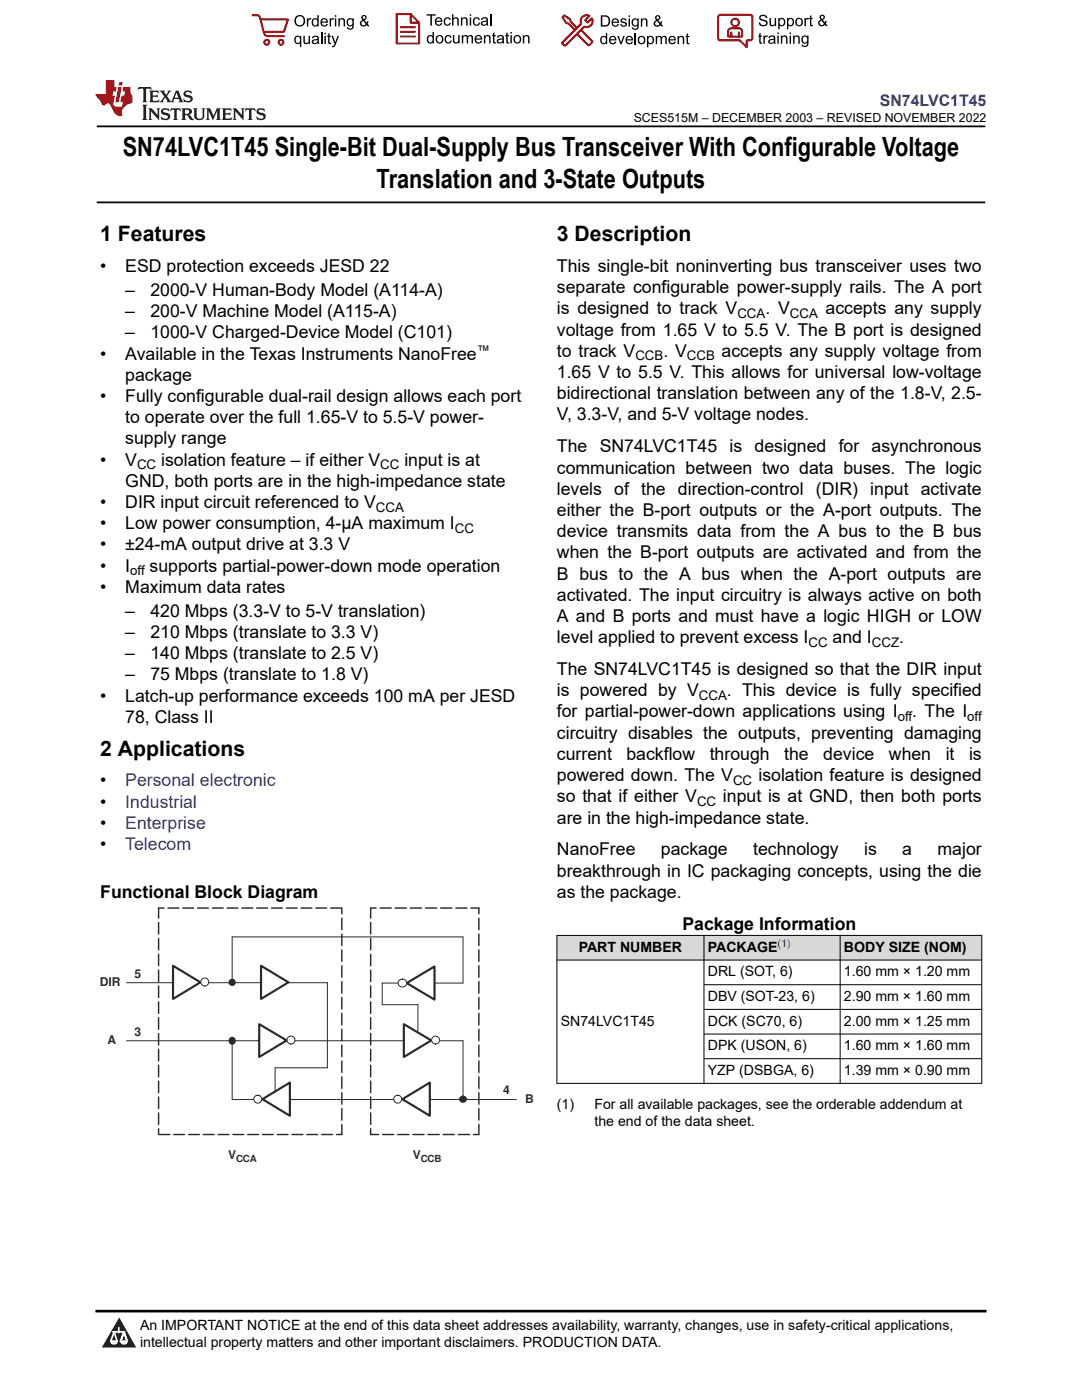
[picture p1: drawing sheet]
<svg xmlns="http://www.w3.org/2000/svg" width="216mm" height="279mm" viewBox="0 0 216 279" stroke-linecap="round" stroke-linejoin="round" font-family="sans-serif">
<path d="M19.3 25.2h177.3M19.3 40.4h177.3" fill="none" stroke="#000" stroke-width=".35"/>
<path d="M46.3 187h46.1M76.3 196.2h16.1M25.2 207.7h67.2M46.3 219.4h56.7" fill="none" stroke="#2b292a" stroke-width=".2"/>
<circle cx="92.4" cy="219.4" r=".61" fill="#2b292a"/>
<g fill="none" stroke="#2b292a" stroke-width=".29">
<path d="M92.4 219.4h.1"/>
<circle cx="92.4" cy="219.4" r=".61"/>
</g>
<path d="M51.7 204.4l5.5 3.2-5.5 3.3z" fill="#fff"/>
<path d="M51.7 204.4l5.5 3.2-5.5 3.3z" fill="none" stroke="#2b292a" stroke-width=".43"/>
<path d="M51.4 207.6h.1" fill="none" stroke="#2b292a" stroke-width=".29"/>
<path d="M58.1 207.6h.1" fill="none" stroke="#2b292a" stroke-width=".2"/>
<circle cx="58.1" cy="207.6" r=".79" fill="#fff"/>
<g fill="none" stroke="#2b292a" stroke-width=".2">
<path d="M25.2 196.1h40.1"/>
<circle cx="58.1" cy="207.6" r=".79"/>
</g>
<circle cx="46.3" cy="196" r=".58" fill="#2b292a"/>
<g fill="none" stroke="#2b292a" stroke-width=".29">
<path d="M46.3 196.1h.1"/>
<circle cx="46.3" cy="196" r=".58"/>
</g>
<path d="M34.5 192.7l5.5 3.3-5.5 3.4z" fill="#fff"/>
<path d="M34.5 192.7l5.5 3.3-5.5 3.4z" fill="none" stroke="#2b292a" stroke-width=".43"/>
<path d="M40 196h.1" fill="none" stroke="#2b292a" stroke-width=".29"/>
<path d="M40.9 196h.1" fill="none" stroke="#2b292a" stroke-width=".2"/>
<circle cx="40.9" cy="196" r=".79" fill="#fff"/>
<g fill="none" stroke="#2b292a" stroke-width=".2">
<path d="M46.3 187v9.1"/>
<circle cx="40.9" cy="196" r=".79"/>
</g>
<path d="M52.4 219.4l5.4-3.3v6.6z" fill="#fff"/>
<path d="M52.4 219.4l5.4-3.3v6.6z" fill="none" stroke="#2b292a" stroke-width=".43"/>
<path d="M52.4 219.4h.1" fill="none" stroke="#2b292a" stroke-width=".29"/>
<path d="M51.5 219.4h.1" fill="none" stroke="#2b292a" stroke-width=".2"/>
<circle cx="51.4" cy="219.4" r=".79" fill="#fff"/>
<g fill="none" stroke="#2b292a" stroke-width=".2">
<path d="M76.3 196.2v4.3"/>
<circle cx="51.4" cy="219.4" r=".79"/>
</g>
<path d="M52.1 192.7l5.5 3.3-5.5 3.4z" fill="#fff"/>
<path d="M52.1 192.7l5.5 3.3-5.5 3.4z" fill="none" stroke="#2b292a" stroke-width=".43"/>
<path d="M65.3 196.1v17h-10.4v4.8M92.4 187v9.2M46.3 207.7v11.7" fill="none" stroke="#2b292a" stroke-width=".2"/>
<circle cx="46.3" cy="207.7" r=".61" fill="#2b292a"/>
<g fill="none" stroke="#2b292a" stroke-width=".29">
<path d="M46.3 207.7h.1"/>
<circle cx="46.3" cy="207.7" r=".61"/>
</g>
<path d="M80.3 219.4l5.5-3.3v6.6z" fill="#fff"/>
<path d="M80.3 219.4l5.5-3.3v6.6z" fill="none" stroke="#2b292a" stroke-width=".43"/>
<path d="M80.3 219.4h.1" fill="none" stroke="#2b292a" stroke-width=".29"/>
<path d="M79.4 219.4h.1" fill="none" stroke="#2b292a" stroke-width=".2"/>
<circle cx="79.4" cy="219.4" r=".79" fill="#fff"/>
<circle cx="79.4" cy="219.4" r=".79" fill="none" stroke="#2b292a" stroke-width=".2"/>
<path d="M80.6 204.4l5.5 3.2-5.5 3.3z" fill="#fff"/>
<path d="M80.6 204.4l5.5 3.2-5.5 3.3z" fill="none" stroke="#2b292a" stroke-width=".43"/>
<path d="M86.9 207.6h.1" fill="none" stroke="#2b292a" stroke-width=".2"/>
<circle cx="86.9" cy="207.6" r=".79" fill="#fff"/>
<g fill="none" stroke="#2b292a" stroke-width=".2">
<path d="M92.4 207.7v11.7"/>
<circle cx="86.9" cy="207.6" r=".79"/>
</g>
<path d="M81.2 196.2l5.5-3.3v6.6z" fill="#fff"/>
<path d="M81.2 196.2l5.5-3.3v6.6z" fill="none" stroke="#2b292a" stroke-width=".43"/>
<path d="M81.2 196.2h.1" fill="none" stroke="#2b292a" stroke-width=".29"/>
<path d="M80.3 196.3h.1" fill="none" stroke="#2b292a" stroke-width=".2"/>
<circle cx="80.3" cy="196.2" r=".82" fill="#fff"/>
<g fill="none" stroke="#2b292a" stroke-width=".2">
<path d="M76.3 200.5h7.1v5.3"/>
<circle cx="80.3" cy="196.2" r=".82"/>
</g>
<path d="M74 181.2h21.6M95.6 226.4h-21.6" fill="none" stroke="#2b292a" stroke-width=".29" stroke-dasharray="2.2 .8" stroke-dashoffset="1.2"/>
<path d="M68.2 181.2v45.2M95.6 181.2v45.2M31.6 226.4v-45.2M74 226.4v-45.2" fill="none" stroke="#2b292a" stroke-width=".29" stroke-dasharray="2.3 .9" stroke-dashoffset="1.2"/>
<path d="M31.6 181.2h36.6M68.2 226.4h-36.6" fill="none" stroke="#2b292a" stroke-width=".29" stroke-dasharray="2.2 .8" stroke-dashoffset="1.1"/>
<g fill="#d8d8d8">
<path d="M111.1 186.7h84.8v4.9h-84.8z" fill-rule="evenodd"/>
<path d="M111.2 186.7h29.2v4.8h-29.2z" fill-rule="evenodd"/>
<path d="M140.5 186.7h27.1v4.8h-27.1z" fill-rule="evenodd"/>
<path d="M167.7 186.7h28.1v4.8h-28.1z" fill-rule="evenodd"/>
</g>
<path d="M111.1 186.7h84.9M111.1 191.6h84.9M111.1 186.6v29.7M140.5 186.6v29.7M140.5 196.5h55.5M167.6 186.6v29.7M195.9 186.6v29.7M111.1 216.2h84.9M140.5 201.4h55.5M140.5 206.4h55.5M140.5 211.3h55.5" fill="none" stroke="#000" stroke-width=".2"/>
<path d="M0 0h215.9v23.8h-215.9z" fill-rule="evenodd" fill="#fff"/>
<path d="M27.7 17.4l-.2 .6 .5-.3h.6v.1v2.2l-.2 .4h1l-.2-.4v-2.2v-.1h.5l.5 .3-.1-.6zM29.8 18.1l.2 .4v1.5l-.2 .4h1.9l.1-.6a1.08 1.08 0 0 1-1.3 .2v-.7h.6l.4 .2v-.6l-.4 .2h-.6v-.6l.2-.1a1 1 0 0 1 1 .2l-.1-.5zM31.8 18.1l1 1.1-1 1.2h.9l-.2-.2 .4-.7 .5 .7-.2 .2h1.6l-.2-.2 .1-.4h1l.1 .4-.1 .2h.9l-.2-.3-.8-2h-.5l-1 2.2-.8-1.1 .9-1.1h-.8l.2 .2-.5 .7-.3-.7 .1-.2zM35.2 18.5l.4 1h-.8zM36.8 18.2a.65 .65 0 0 0-.2 .7 .65 .65 0 0 0 .6 .5l.7 .2 .1 .2a.79 .79 0 0 1-.7 .4 .79 .79 0 0 1-.7-.5l.1 .7 .2-.1a.93 .93 0 0 0 1.1 .1 .93 .93 0 0 0 .4-1 1.46 1.46 0 0 0-1.2-.6l-.1-.3a1.09 1.09 0 0 1 1.2 .2l-.2-.6-.1 .1-.6-.2zM28.4 20.9l.2 .4v2.3l-.2 .3h1l-.2-.3v-2.3l.2-.4zM29.6 21.6l.2 .4v1.6l-.2 .3h.8l-.3-.3v-1.4l1.7 1.8v-2l.2-.4h-.8l.2 .2 .1 1.1-1.2-1.3zM32.3 21.8a.65 .65 0 0 0-.2 .7 .65 .65 0 0 0 .7 .4l.6 .2 .1 .2a.79 .79 0 0 1-.7 .4 .79 .79 0 0 1-.7-.5l.1 .7 .2-.1a.93 .93 0 0 0 1.1 .1 .93 .93 0 0 0 .4-.9 1.46 1.46 0 0 0-1.2-.6l-.1-.4a1.09 1.09 0 0 1 1.2 .2l-.2-.6-.1 .1-.6-.1zM34.1 21.6l-.1 .7a.63 .63 0 0 1 .7-.4l.1 1.7-.3 .3h1l-.2-.3v-1.7a.66 .66 0 0 1 .8 .4l-.1-.7zM36.2 21.6l.2 .4v1.6l-.2 .3h.9l-.2-.2v-.7h.5l.1 .2a.79 .79 0 0 0 1.2 .6l-1-.9a.61 .61 0 0 0 .6-.6 .61 .61 0 0 0-.5-.6zM36.9 21.9h.2a.47 .47 0 0 1 .5 .1 .47 .47 0 0 1 .1 .5l-.2 .2h-.6zM38.5 21.6l.2 .2a2.27 2.27 0 0 0 .4 2 1.04 1.04 0 0 0 1.7-.7v-1.3l.2-.2h-.8l.2 .4v1.1a.6 .6 0 0 1-.6 .6 .6 .6 0 0 1-.6-.6v-1.1l.3-.4zM41.1 21.6l.2 .4v1.6l-.2 .3h.7l-.2-.3v-1.5l.9 1.9 .8-1.9v1.5l-.2 .3h1l-.3-.3v-1.6l.3-.4h-.8l-.7 1.5-.7-1.5zM44.3 21.6l.2 .4v1.6l-.2 .3h1.9l.1-.5a1.09 1.09 0 0 1-1.3 .1v-.6h.6l.4 .1v-.6l-.4 .2h-.6v-.6l.2-.1a1.01 1.01 0 0 1 1 .3l-.1-.6zM46.4 21.6l.3 .4v1.6l-.3 .3h.8l-.2-.3v-1.4l1.6 1.8v-2l.2-.4h-.7l.2 .2v1.1l-1.2-1.3zM49 21.6l-.1 .7a.63 .63 0 0 1 .8-.4v1.7l-.3 .3h1l-.2-.3v-1.7a.66 .66 0 0 1 .8 .4l-.1-.7zM51.4 21.8a.65 .65 0 0 0-.2 .7 .65 .65 0 0 0 .6 .4l.6 .2 .2 .2a.79 .79 0 0 1-.8 .4 .79 .79 0 0 1-.6-.5l.1 .7 .2-.1a.93 .93 0 0 0 1 .1 .93 .93 0 0 0 .5-.9 1.46 1.46 0 0 0-1.3-.6l-.1-.4a1.09 1.09 0 0 1 1.3 .2l-.2-.6-.2 .1-.5-.1z" fill="#231f20"/>
<path d="M21.1 16v2.8h-2.1l.1 .3 .9 1a.95 .95 0 0 0 .9 .9 .59 .59 0 0 1 .6-.4 .59 .59 0 0 1 .5 .4l.4 .8a1.59 1.59 0 0 0 2.1 1.3 1.61 1.61 0 0 1 1-2.2l1-.4-.1-1.5a1.59 1.59 0 0 1-.4-1.6h-1.4l-.2 .9h.5l-.1 .8h-.5l-.2 1v.2l.4 .1-.2 .9h-.6a.73 .73 0 0 1-1.1-.7l.3-1.5h-.5l.2-.8h.5l.2-.9h-.5v-1.4zM23.6 17.4l-.6 3h.7l.6-3zM23.8 16.4l-.1 .7h.7l.1-.7z" fill="#ed1c24"/>
<g fill="#000">
<path d="M58.7 4.2a1.15 1.15 0 0 1 2.3 0 1.15 1.15 0 0 1-2.3 0zM59.3 3.5a.89 .89 0 0 0-.2 1.1 .89 .89 0 0 0 1.1 .4 .88 .88 0 0 0 .3-1.3 .88 .88 0 0 0-1.2-.2z" fill-rule="evenodd"/>
<path d="M58.9 7.3l.5-.2 .5 .3v-.3h.2v2.3h-.3v-.8a.74 .74 0 0 1-.9 0 .74 .74 0 0 1-.2-1zM59.1 7.5a.57 .57 0 0 0-.1 .7 .57 .57 0 0 0 .7 .2 .57 .57 0 0 0 .2-.7 .57 .57 0 0 0-.8-.2z" fill-rule="evenodd"/>
<path d="M61.2 3.6h.3v.3l.2-.2 .3-.1 .1 .1-.1 .3a.36 .36 0 0 0-.4 0 .36 .36 0 0 0-.1 .4v.9h-.3z" fill-rule="evenodd"/>
<path d="M60.5 7.1h.3v.9a.41 .41 0 0 0 .4 .6 .41 .41 0 0 0 .4-.6v-.9h.3v1.7h-.3v-.3a.58 .58 0 0 1-.7 .3 .58 .58 0 0 1-.4-.6z" fill-rule="evenodd"/>
<path d="M62.4 3.8l.5-.2 .4 .2v-.8h.3v2.3h-.3v-.2a.75 .75 0 0 1-1-.1 .75 .75 0 0 1 0-1zM62.6 4a.57 .57 0 0 0-.1 .7 .57 .57 0 0 0 .7 .2 .57 .57 0 0 0 .1-.7 .57 .57 0 0 0-.7-.2z" fill-rule="evenodd"/>
<path d="M62.4 7.3a.74 .74 0 0 1 .9-.1 .74 .74 0 0 1 .3 .9l.1 .7h-.3v-.2a.57 .57 0 0 1-.9 .2 .57 .57 0 0 1-.1-.8l.9-.3a.41 .41 0 0 0-.3-.4 .41 .41 0 0 0-.5 .4l-.3-.1zM62.6 8.2a.35 .35 0 0 0 .1 .5 .35 .35 0 0 0 .5-.3l.1-.4z" fill-rule="evenodd"/>
<path d="M64.7 6.5h.3v.3h-.3zM64.7 7.1h.3v1.7h-.3z" fill-rule="evenodd"/>
<path d="M64.2 3.8a.76 .76 0 0 1 .9-.1 .76 .76 0 0 1 .3 .8h-1.2a.47 .47 0 0 0 .4 .6 .47 .47 0 0 0 .5-.4l.3 .1a.82 .82 0 0 1-1.2 .3 .82 .82 0 0 1 0-1.3zM64.4 4l-.2 .3h.9l-.2-.4z" fill-rule="evenodd"/>
<path d="M65.8 3.6h.2v.3l.2-.2 .3-.1 .2 .1-.1 .3a.36 .36 0 0 0-.5 0 .36 .36 0 0 0 0 .4v.9h-.3z" fill-rule="evenodd"/>
<path d="M65.5 6.7l.3-.1v.5h.2v.3h-.2v.9v.2h.2l.1 .3a.41 .41 0 0 1-.5-.1 .41 .41 0 0 1-.1-.4v-.9h-.2v-.3h.2z" fill-rule="evenodd"/>
<path d="M66.1 7.1h.3l.5 1.4 .5-1.4h.2l-.6 1.7a.57 .57 0 0 1-.7 .6v-.3a.37 .37 0 0 0 .5-.3z" fill-rule="evenodd"/>
<path d="M66.8 3h.3v.3h-.3zM66.8 3.6h.3v1.7h-.3z" fill-rule="evenodd"/>
<path d="M67.5 3.6h.3v.3a.58 .58 0 0 1 .7-.3 .58 .58 0 0 1 .3 .7v1h-.2v-1a.4 .4 0 0 0-.5-.5 .4 .4 0 0 0-.3 .6v.9h-.3z" fill-rule="evenodd"/>
<path d="M69.3 3.8l.6-.2 .4 .2v-.2h.3v1.5a.71 .71 0 0 1-.5 .8 .71 .71 0 0 1-.9-.5h.3a.46 .46 0 0 0 .6 .3 .46 .46 0 0 0 .2-.6 .78 .78 0 0 1-1.1-.2 .78 .78 0 0 1 .1-1.1zM69.6 4a.53 .53 0 0 0-.1 .8 .53 .53 0 0 0 .8 0 .54 .54 0 0 0 0-.7 .54 .54 0 0 0-.7-.1z" fill-rule="evenodd"/>
<path d="M72.2 3.1a.53 .53 0 0 1 .9 .1 .53 .53 0 0 1-.4 .8l.5 .5 .1-.3 .2 .1-.2 .5 .4 .3-.2 .2-.3-.3a.71 .71 0 0 1-1.2 .1 .71 .71 0 0 1 .3-1.1l-.2-.5zM72.3 3.5a.3 .3 0 0 0 .6 0 .3 .3 0 0 0-.6 0zM72.3 4.3a.45 .45 0 0 0 0 .7 .45 .45 0 0 0 .7-.2l-.5-.6z" fill-rule="evenodd"/>
<path d="M85.1 2.8h1.8v.3h-.7v2h-.3v-2h-.8z" fill-rule="evenodd"/>
<path d="M85.3 7.2l.6-.2 .4 .2v-.8h.3v2.3h-.3v-.2a.76 .76 0 0 1-1-.1 .76 .76 0 0 1-.1-1zM85.6 7.4a.58 .58 0 0 0-.1 .7 .58 .58 0 0 0 .7 .2 .58 .58 0 0 0 .1-.7 .58 .58 0 0 0-.7-.2z" fill-rule="evenodd"/>
<path d="M87.2 7.2a.81 .81 0 0 1 1.1 .1 .81 .81 0 0 1-.1 1.2 .81 .81 0 0 1-1.2-.2v-.7zM87.3 7.4a.57 .57 0 0 0 0 .8 .57 .57 0 0 0 .8 0 .57 .57 0 0 0 0-.7 .57 .57 0 0 0-.8-.1z" fill-rule="evenodd"/>
<path d="M87 3.7a.77 .77 0 0 1 .9-.2 .77 .77 0 0 1 .4 .9h-1.3a.48 .48 0 0 0 .4 .5 .48 .48 0 0 0 .6-.3h.3a.83 .83 0 0 1-1.3 .4 .83 .83 0 0 1 0-1.3zM87.2 3.8l-.1 .3h.9l-.3-.4z" fill-rule="evenodd"/>
<path d="M88.7 3.7a.7 .7 0 0 1 1.2 .3h-.2a.45 .45 0 0 0-.6-.3 .45 .45 0 0 0-.3 .6 .45 .45 0 0 0 .3 .6 .45 .45 0 0 0 .6-.4l.3 .1a.76 .76 0 0 1-1.1 .5 .76 .76 0 0 1-.3-1.1z" fill-rule="evenodd"/>
<path d="M88.9 7.2a.7 .7 0 0 1 1.2 .3h-.3a.45 .45 0 0 0-.5-.3 .45 .45 0 0 0-.3 .6 .45 .45 0 0 0 .3 .6 .45 .45 0 0 0 .6-.3h.2a.76 .76 0 0 1-1 .5 .76 .76 0 0 1-.3-1.1z" fill-rule="evenodd"/>
<path d="M90.2 2.8h.3v.9a.59 .59 0 0 1 .7-.2 .59 .59 0 0 1 .3 .6v1h-.2v-1a.4 .4 0 0 0-.5-.4 .4 .4 0 0 0-.3 .5v.9h-.3z" fill-rule="evenodd"/>
<path d="M90.4 7h.3v.9a.41 .41 0 0 0 .4 .6 .41 .41 0 0 0 .3-.6v-.9h.3v1.7h-.2v-.3a.58 .58 0 0 1-.7 .3 .58 .58 0 0 1-.4-.7z" fill-rule="evenodd"/>
<path d="M92 3.5h.2v.2a.59 .59 0 0 1 .7-.3 .59 .59 0 0 1 .4 .7v1h-.3v-1a.41 .41 0 0 0-.4-.4 .41 .41 0 0 0-.4 .5v.9h-.2z" fill-rule="evenodd"/>
<path d="M92.1 7h.3v.3a.56 .56 0 0 1 1 0 .54 .54 0 0 1 .6-.3 .54 .54 0 0 1 .4 .5v1.2h-.3v-1.1a.34 .34 0 0 0-.3-.4 .34 .34 0 0 0-.4 .3v1.2h-.3v-1.1a.38 .38 0 0 0-.5-.3 .38 .38 0 0 0-.2 .5v.9h-.3z" fill-rule="evenodd"/>
<path d="M93.7 2.8h.3v.4h-.3zM93.7 3.5h.3v1.6h-.3z" fill-rule="evenodd"/>
<path d="M94.6 3.7a.7 .7 0 0 1 1.2 .3h-.3a.45 .45 0 0 0-.6-.3 .45 .45 0 0 0-.3 .6 .45 .45 0 0 0 .4 .6 .45 .45 0 0 0 .5-.4l.3 .1a.76 .76 0 0 1-1 .5 .76 .76 0 0 1-.4-1.1z" fill-rule="evenodd"/>
<path d="M94.9 7.2a.77 .77 0 0 1 .9-.1 .77 .77 0 0 1 .4 .8h-1.2a.48 .48 0 0 0 .3 .6 .48 .48 0 0 0 .6-.4l.3 .1a.83 .83 0 0 1-1.3 .3 .83 .83 0 0 1 0-1.3zM95.1 7.3l-.1 .4h.9l-.2-.4z" fill-rule="evenodd"/>
<path d="M96.6 7h.2v.3a.59 .59 0 0 1 .7-.3 .59 .59 0 0 1 .4 .7v1h-.3v-1a.41 .41 0 0 0-.4-.5 .41 .41 0 0 0-.4 .6v.9h-.2z" fill-rule="evenodd"/>
<path d="M96.1 3.7a.74 .74 0 0 1 1-.2 .74 .74 0 0 1 .3 .9v.7h-.2l-.1-.2a.59 .59 0 0 1-.8 .3 .59 .59 0 0 1-.2-.8l1-.3a.42 .42 0 0 0-.4-.5 .42 .42 0 0 0-.4 .4l-.3-.1zM96.3 4.5a.36 .36 0 0 0 .2 .5 .36 .36 0 0 0 .5-.2l.1-.5z" fill-rule="evenodd"/>
<path d="M98.4 6.6l.3-.2v.6h.2v.2h-.2v1v.2h.2l.1 .3a.41 .41 0 0 1-.5-.1 .41 .41 0 0 1-.1-.4v-1h-.2v-.2h.2z" fill-rule="evenodd"/>
<path d="M99.3 7.2a.74 .74 0 0 1 1-.2 .74 .74 0 0 1 .2 1l.1 .7h-.3v-.2a.59 .59 0 0 1-.8 .2 .59 .59 0 0 1-.3-.8l1.1-.3a.42 .42 0 0 0-.4-.4 .42 .42 0 0 0-.5 .3h-.2zM99.5 8a.36 .36 0 0 0 .2 .5 .36 .36 0 0 0 .4-.2l.2-.5z" fill-rule="evenodd"/>
<path d="M101 6.6l.3-.2v.6h.3v.2h-.3v1l.1 .2h.2v.3a.41 .41 0 0 1-.4-.1 .41 .41 0 0 1-.2-.4v-1h-.2v-.2h.2z" fill-rule="evenodd"/>
<path d="M101.9 6.4h.2v.3h-.2zM101.9 7h.2v1.7h-.2z" fill-rule="evenodd"/>
<path d="M102.7 7.2a.81 .81 0 0 1 1.1 .1 .81 .81 0 0 1-.1 1.2 .81 .81 0 0 1-1.2-.2v-.7zM102.9 7.4a.57 .57 0 0 0-.1 .8 .57 .57 0 0 0 .9 0 .57 .57 0 0 0-.1-.7 .57 .57 0 0 0-.7-.1z" fill-rule="evenodd"/>
<path d="M104.3 7h.3v.3a.59 .59 0 0 1 .7-.3 .59 .59 0 0 1 .4 .7v1h-.3v-1a.41 .41 0 0 0-.5-.5 .41 .41 0 0 0-.3 .6v.9h-.3z" fill-rule="evenodd"/>
<path d="M119.9 3.1h.8a1.12 1.12 0 0 1 1 1.1 1.12 1.12 0 0 1-1 1.1h-.8zM120.2 3.3v1.7h.5a.86 .86 0 0 0 .8-.8 .86 .86 0 0 0-.8-.9z" fill-rule="evenodd"/>
<path d="M119.9 7.4l.5-.3 .5 .3v-.8h.3v2.2h-.3v-.2a.75 .75 0 0 1-1 0 .75 .75 0 0 1-.1-1zM120.2 7.5a.57 .57 0 0 0-.2 .8 .57 .57 0 0 0 .8 .2 .57 .57 0 0 0 .1-.8 .57 .57 0 0 0-.7-.2z" fill-rule="evenodd"/>
<path d="M121.7 7.4a.76 .76 0 0 1 .9-.2 .76 .76 0 0 1 .4 .9h-1.2a.47 .47 0 0 0 .3 .5 .47 .47 0 0 0 .6-.3h.3a.82 .82 0 0 1-1.3 .4 .82 .82 0 0 1 0-1.3zM121.9 7.5l-.1 .3h.9l-.2-.4z" fill-rule="evenodd"/>
<path d="M122.2 3.9a.76 .76 0 0 1 .9-.2 .76 .76 0 0 1 .4 .9h-1.2a.47 .47 0 0 0 .4 .5 .47 .47 0 0 0 .5-.3h.3a.82 .82 0 0 1-1.2 .4 .82 .82 0 0 1-.1-1.3zM122.5 4l-.2 .3h.9l-.2-.4z" fill-rule="evenodd"/>
<path d="M123.9 3.8a.71 .71 0 0 1 1.1 .3h-.2a.32 .32 0 0 0-.4-.3 .32 .32 0 0 0-.3 .4h.1a.75 .75 0 0 1 .9 .8 .72 .72 0 0 1-.7 .3 .72 .72 0 0 1-.6-.5h.2a.36 .36 0 0 0 .4 .4 .36 .36 0 0 0 .3-.5 .8 .8 0 0 1-.9-.7z" fill-rule="evenodd"/>
<path d="M123.2 7.2h.3l.4 1.3 .5-1.3h.3l-.6 1.6h-.3z" fill-rule="evenodd"/>
<path d="M125.4 3.1h.3v.3h-.3zM125.4 3.7h.3v1.6h-.3z" fill-rule="evenodd"/>
<path d="M125 7.4a.76 .76 0 0 1 .9-.2 .76 .76 0 0 1 .4 .9h-1.2a.47 .47 0 0 0 .4 .5 .47 .47 0 0 0 .5-.3h.3a.82 .82 0 0 1-1.2 .4 .82 .82 0 0 1-.1-1.3zM125.3 7.5l-.2 .3h.9l-.2-.4z" fill-rule="evenodd"/>
<path d="M126.2 3.9l.5-.3 .5 .3v-.2h.3v1.4a.71 .71 0 0 1-.6 .8 .71 .71 0 0 1-.8-.5l.2 .1a.46 .46 0 0 0 .7 .2 .46 .46 0 0 0 .2-.6 .78 .78 0 0 1-1.1-.1 .78 .78 0 0 1 .1-1.1zM126.4 4a.53 .53 0 0 0 0 .8 .53 .53 0 0 0 .7 0 .54 .54 0 0 0 0-.7 .54 .54 0 0 0-.7-.1z" fill-rule="evenodd"/>
<path d="M127.5 7.3a.8 .8 0 0 1 1.1 .2 .8 .8 0 0 1-.1 1.1 .8 .8 0 0 1-1.2-.1v-.8zM127.7 7.5a.56 .56 0 0 0-.1 .9 .56 .56 0 0 0 .8-.1 .56 .56 0 0 0 0-.7 .56 .56 0 0 0-.7-.1z" fill-rule="evenodd"/>
<path d="M127.9 3.7h.2v.2a.58 .58 0 0 1 .7-.2 .58 .58 0 0 1 .4 .6v1h-.3v-1a.4 .4 0 0 0-.4-.4 .4 .4 0 0 0-.3 .5v.9h-.3z" fill-rule="evenodd"/>
<path d="M129.1 7.2h.2v.2a.72 .72 0 0 1 1-.1 .72 .72 0 0 1 .2 1 .64 .64 0 0 1-.5 .5 .64 .64 0 0 1-.6-.2v.8h-.3zM129.5 7.5a.56 .56 0 0 0-.1 .8 .56 .56 0 0 0 .7 .2 .56 .56 0 0 0 .1-.8 .56 .56 0 0 0-.7-.2z" fill-rule="evenodd"/>
<path d="M130.8 7.2h.3v.2a.55 .55 0 0 1 .9 0 .53 .53 0 0 1 .7-.3 .53 .53 0 0 1 .4 .6v1.1h-.3v-1a.34 .34 0 0 0-.3-.4 .34 .34 0 0 0-.4 .3v1.1h-.3v-1a.37 .37 0 0 0-.5-.4 .37 .37 0 0 0-.2 .6v.8h-.3z" fill-rule="evenodd"/>
<path d="M130.9 3.2a.53 .53 0 0 1 .8 .1 .53 .53 0 0 1-.3 .8l.4 .5 .1-.4 .3 .1-.2 .5 .3 .3-.2 .3-.3-.4a.71 .71 0 0 1-1.2 .1 .71 .71 0 0 1 .4-1.1l-.3-.5zM130.9 3.6a.3 .3 0 0 0 .6 0 .3 .3 0 0 0-.6 0zM130.9 4.3a.45 .45 0 0 0 0 .7 .45 .45 0 0 0 .7-.2l-.5-.6z" fill-rule="evenodd"/>
<path d="M133.6 7.4a.76 .76 0 0 1 .9-.2 .76 .76 0 0 1 .4 .9h-1.3a.47 .47 0 0 0 .4 .5 .47 .47 0 0 0 .6-.3h.3a.82 .82 0 0 1-1.3 .4 .82 .82 0 0 1 0-1.3zM133.8 7.5l-.1 .3h.9l-.3-.4z" fill-rule="evenodd"/>
<path d="M135.2 7.2h.3v.2a.58 .58 0 0 1 .7-.2 .58 .58 0 0 1 .3 .6v1h-.3v-1a.4 .4 0 0 0-.4-.4 .4 .4 0 0 0-.3 .5v.9h-.3z" fill-rule="evenodd"/>
<path d="M137 6.8l.3-.2v.6h.2v.2h-.2v1v.2h.2l.1 .2a.41 .41 0 0 1-.5 0 .41 .41 0 0 1-.1-.5v-.9h-.2v-.2h.2z" fill-rule="evenodd"/>
<path d="M151.7 3.1a.88 .88 0 0 1 1.4 .5h-.3a.49 .49 0 0 0-.5-.5 .49 .49 0 0 0-.4 .6v.1a1.06 1.06 0 0 1 1.3 1 .95 .95 0 0 1-1 .4 .95 .95 0 0 1-.8-.7h.3a.58 .58 0 0 0 .6 .5 .58 .58 0 0 0 .5-.6l-.2-.1a.95 .95 0 0 1-1.1-.9z" fill-rule="evenodd"/>
<path d="M151.5 6.7l.3-.2v.6h.3v.2h-.3v1v.2h.3v.2a.41 .41 0 0 1-.5 0 .41 .41 0 0 1-.1-.5v-.9h-.2v-.2h.2z" fill-rule="evenodd"/>
<path d="M152.3 7.1h.3v.2l.1-.2h.4h.1l-.1 .3a.36 .36 0 0 0-.4 0 .36 .36 0 0 0-.1 .5v.8h-.3z" fill-rule="evenodd"/>
<path d="M153.4 7.3a.74 .74 0 0 1 1-.2 .74 .74 0 0 1 .3 .9l.1 .7h-.3l-.1-.2a.57 .57 0 0 1-.8 .3 .57 .57 0 0 1-.1-.9l.9-.2a.41 .41 0 0 0-.4-.4 .41 .41 0 0 0-.4 .3h-.3zM153.7 8.1a.35 .35 0 0 0 .1 .5 .35 .35 0 0 0 .5-.2l.1-.5z" fill-rule="evenodd"/>
<path d="M153.5 3.6h.3v.9a.41 .41 0 0 0 .4 .5 .41 .41 0 0 0 .4-.5v-.9h.3v1.6h-.3v-.2a.58 .58 0 0 1-.7 .2 .58 .58 0 0 1-.4-.6z" fill-rule="evenodd"/>
<path d="M155.1 6.5h.3v.3h-.3zM155.1 7.1h.3v1.6h-.3z" fill-rule="evenodd"/>
<path d="M155.3 3.6h.2v.2a.72 .72 0 0 1 1-.1 .72 .72 0 0 1 .2 1 .64 .64 0 0 1-.5 .5 .64 .64 0 0 1-.6-.2v.8h-.3zM155.7 3.9a.56 .56 0 0 0-.2 .8 .56 .56 0 0 0 .8 .2 .56 .56 0 0 0 .1-.8 .56 .56 0 0 0-.7-.2z" fill-rule="evenodd"/>
<path d="M155.8 7.1h.3v.2a.58 .58 0 0 1 .7-.2 .58 .58 0 0 1 .3 .6v1h-.2v-1a.4 .4 0 0 0-.5-.4 .4 .4 0 0 0-.3 .5v.9h-.3z" fill-rule="evenodd"/>
<path d="M157 3.6h.3v.2a.72 .72 0 0 1 1-.1 .72 .72 0 0 1 .1 1 .64 .64 0 0 1-.4 .5 .64 .64 0 0 1-.7-.2v.8h-.3zM157.4 3.9a.56 .56 0 0 0-.1 .8 .56 .56 0 0 0 .7 .2 .56 .56 0 0 0 .2-.8 .56 .56 0 0 0-.8-.2z" fill-rule="evenodd"/>
<path d="M157.6 6.5h.2v.3h-.2zM157.6 7.1h.2v1.6h-.2z" fill-rule="evenodd"/>
<path d="M158.3 7.1h.2v.2a.58 .58 0 0 1 .7-.2 .58 .58 0 0 1 .4 .6v1h-.3v-1a.4 .4 0 0 0-.4-.4 .4 .4 0 0 0-.4 .5v.9h-.2z" fill-rule="evenodd"/>
<path d="M158.9 3.7a.8 .8 0 0 1 1.2 .2 .8 .8 0 0 1-.2 1.1 .8 .8 0 0 1-1.1-.1l-.1-.8zM159.1 3.9a.56 .56 0 0 0-.1 .9 .56 .56 0 0 0 .9 0 .56 .56 0 0 0-.1-.8 .56 .56 0 0 0-.7-.1z" fill-rule="evenodd"/>
<path d="M160.1 7.3l.5-.2 .5 .2v-.2h.2v1.4a.71 .71 0 0 1-.5 .9 .71 .71 0 0 1-.8-.5h.2a.46 .46 0 0 0 .6 .2 .46 .46 0 0 0 .2-.6 .78 .78 0 0 1-1-.1 .78 .78 0 0 1 .1-1.1zM160.3 7.4a.53 .53 0 0 0-.1 .8 .53 .53 0 0 0 .8 0 .54 .54 0 0 0 0-.7 .54 .54 0 0 0-.7-.1z" fill-rule="evenodd"/>
<path d="M160.5 3.6h.3v.2l.1-.2h.4h.1l-.1 .3a.36 .36 0 0 0-.4 0 .36 .36 0 0 0-.1 .5v.8h-.3z" fill-rule="evenodd"/>
<path d="M161.6 3.2l.3-.2v.6h.3v.2h-.3v1l.1 .2h.2v.2a.41 .41 0 0 1-.4 0 .41 .41 0 0 1-.2-.5v-.9h-.2v-.2h.2z" fill-rule="evenodd"/>
<path d="M163.7 3.1a.53 .53 0 0 1 .8 .1 .53 .53 0 0 1-.3 .8l.4 .5 .1-.3h.3l-.2 .5 .3 .3-.2 .3-.3-.3a.71 .71 0 0 1-1.2 .1 .71 .71 0 0 1 .4-1.2l-.3-.5zM163.8 3.5a.3 .3 0 0 0 .6 0 .3 .3 0 0 0-.6 0zM163.7 4.2a.45 .45 0 0 0 0 .8 .45 .45 0 0 0 .7-.3l-.5-.6z" fill-rule="evenodd"/>
</g>
<path d="M64.2 6.5v2.3M97.9 2.8v2.3M126.8 6.6v2.2" fill="none" stroke="#000" stroke-width=".28"/>
<g fill="none" stroke="#de0000" stroke-width=".42">
<path d="M50.4 3l1.1 .1a1.4 1.4 0 0 1 .6 1.2l.6 2.5a.95 .95 0 0 0 1.2 .4h2.8M52 3.9h5.5l-.8 2.4h-4M79.1 2.8h2.8v1.7h1.7v4.2h-4.5zM80 6.4h2.8M80 5.4h2.8M80 7.3h2.8M82 2.8l1.6 1.7M115.1 5.5l-1.2-1.2-.2-.5-1.2-.7-.3 .3 .7 1.1 .5 .2 1.3 1.3M115.9 6l2.2 2.2v.3l-.5 .5h-.3l-2.2-2.2zM115.9 6l.7-.7a1.19 1.19 0 0 0 1.3-.3 1.19 1.19 0 0 0 .2-1.4l-.8 .9-.5-.5 .8-.8a1.19 1.19 0 0 0-1.3 .1 1.19 1.19 0 0 0-.3 1.4l-3.8 3.7v.3l.3 .3h.3l2.3-2.2M143.3 3.2l.5-.2h5.9l.4 .2v4.4l-.2 .4-.9 .1v1.3l-1.4-1.3h-3.8l-.5-.3zM145.5 5.8l.4-.1h1.6a.61 .61 0 0 1 .6 .6v1h-2.8v-1z"/>
<path d="M145.9 6.5v.8M147.4 6.5v.8"/>
<circle cx="53.2" cy="8.4" r=".49"/>
<circle cx="56.1" cy="8.4" r=".49"/>
<circle cx="146.7" cy="4.5" r=".75"/>
</g>
<path d="M0 261.4h215.9v18h-215.9z" fill-rule="evenodd" fill="#fff"/>
<path d="M23.8 262.9l3.4 6h-6.9z" fill="#231f20"/>
<path d="M22.1 267.7h1.3l-.4 .5h-.3a.55 .55 0 0 1-.6-.5z" fill-rule="evenodd" fill="#fff"/>
<path d="M22.1 267.7h1.3l-.4 .5h-.3a.55 .55 0 0 1-.6-.5z" fill="none" stroke="#231f20" stroke-width=".34"/>
<path d="M22.1 267.7h1.3l-.4 .5h-.5zM22.6 265.8h.1M22.6 265.8h2.3zM23.7 265.9h.1M23.7 264.9v1zM24 267.7h.1" fill="none" stroke="#fff" stroke-width=".34"/>
<path d="M24.7 265.8l-.7 1.9z" fill="#fff"/>
<path d="M24.7 265.8l-.7 1.9z" fill="none" stroke="#fff" stroke-width=".34"/>
<path d="M24.7 265.8l.7 1.9z" fill="#fff"/>
<path d="M22.8 265.8l-.7 1.9zM22.8 265.8l.6 1.9zM24.7 265.8l.7 1.9zM25.3 267.7h.1" fill="none" stroke="#fff" stroke-width=".34"/>
<path d="M24.1 267.7h1.3a.65 .65 0 0 1-.6 .5 .65 .65 0 0 1-.7-.5z" fill-rule="evenodd" fill="#fff"/>
<path d="M24.1 267.7h1.3a.65 .65 0 0 1-.6 .5 .65 .65 0 0 1-.7-.5z" fill="none" stroke="#231f20" stroke-width=".34"/>
<path d="M24 267.7h.1M24.1 267.7h1.3l-.4 .5h-.5z" fill="none" stroke="#fff" stroke-width=".34"/>
<path d="M19 261.7h177.8" fill="none" stroke="#000" stroke-width=".53"/>
<g font-size="5.3">
<text x="24.5" y="31.2">SN74LVC1T45 Single-Bit Dual-Supply Bus Transceiver With Configurable Voltage</text>
<text x="75.2" y="37.5">Translation and 3-State Outputs</text>
</g>
<g font-size="4.2">
<text x="20" y="48.1">1 Features</text>
<text x="111.1" y="48.1">3 Description</text>
<text x="20" y="150.8">2 Applications</text>
</g>
<g font-size="3.5">
<text x="20" y="54.3">•</text>
<text x="25" y="54.3">ESD protection exceeds JESD 22</text>
<text x="25" y="59">–</text>
<text x="30" y="59">2000-V Human-Body Model (A114-A)</text>
<text x="111.1" y="54.3">This single-bit noninverting bus transceiver uses two</text>
<text x="111.1" y="58.5">separate configurable power-supply rails. The A port</text>
<text x="25" y="63.3">–</text>
<text x="30" y="63.3">200-V Machine Model (A115-A)</text>
<text x="111.1" y="62.8">is designed to track V</text>
<text x="152.7" y="62.8">. V</text>
<text x="164.8" y="62.8">accepts any supply</text>
<text x="20" y="71.7">•</text>
<text x="25" y="67.5">–</text>
<text x="25" y="71.7">Available in the Texas Instruments NanoFree</text>
<text x="30" y="67.5">1000-V Charged-Device Model (C101)</text>
<text x="111.1" y="71.2">to track V</text>
<text x="111.1" y="67">voltage from 1.65 V to 5.5 V. The B port is designed</text>
<text x="132.4" y="71.2">. V</text>
<text x="144" y="71.2">accepts any supply voltage from</text>
<text x="25" y="76">package</text>
<text x="111.1" y="75.5">1.65 V to 5.5 V. This allows for universal low-voltage</text>
<text x="20" y="80.2">•</text>
<text x="25" y="80.2">Fully configurable dual-rail design allows each port</text>
<text x="111.1" y="79.7">bidirectional translation between any of the 1.8-V, 2.5-</text>
<text x="111.1" y="83.9">V, 3.3-V, and 5-V voltage nodes.</text>
<text x="25" y="84.4">to operate over the full 1.65-V to 5.5-V power-</text>
<text x="25" y="88.7">supply range</text>
<text x="20" y="92.9">•</text>
<text x="25" y="92.9">V</text>
<text x="32.2" y="92.9">isolation feature – if either V</text>
<text x="80.7" y="92.9">input is at</text>
<text x="111.1" y="94.5">communication between two data buses. The logic</text>
<text x="111.1" y="90.3">The SN74LVC1T45 is designed for asynchronous</text>
<text x="20" y="101.4">•</text>
<text x="25" y="97.1">GND, both ports are in the high-impedance state</text>
<text x="25" y="101.4">DIR input circuit referenced to V</text>
<text x="111.1" y="98.7">levels of the direction-control (DIR) input activate</text>
<text x="20" y="105.6">•</text>
<text x="25" y="105.6">Low power consumption, 4-µA maximum I</text>
<text x="111.1" y="103">either the B-port outputs or the A-port outputs. The</text>
<text x="111.1" y="107.2">device transmits data from the A bus to the B bus</text>
<text x="20" y="109.8">•</text>
<text x="25" y="109.8">±24-mA output drive at 3.3 V</text>
<text x="111.1" y="111.4">when the B-port outputs are activated and from the</text>
<text x="20" y="114.1">•</text>
<text x="20" y="118.3">•</text>
<text x="25" y="114.1">I</text>
<text x="25" y="118.3">Maximum data rates</text>
<text x="29.9" y="114.1">supports partial-power-down mode operation</text>
<text x="111.1" y="115.7">B bus to the A bus when the A-port outputs are</text>
<text x="111.1" y="119.9">activated. The input circuitry is always active on both</text>
<text x="25" y="123.1">–</text>
<text x="30" y="123.1">420 Mbps (3.3-V to 5-V translation)</text>
<text x="111.1" y="124.1">A and B ports and must have a logic HIGH or LOW</text>
<text x="25" y="127.3">–</text>
<text x="25" y="131.5">–</text>
<text x="30" y="127.3">210 Mbps (translate to 3.3 V)</text>
<text x="30" y="131.5">140 Mbps (translate to 2.5 V)</text>
<text x="111.1" y="128.4">level applied to prevent excess I</text>
<text x="166.1" y="128.4">and I</text>
<text x="179.4" y="128.4">.</text>
<text x="25" y="135.8">–</text>
<text x="30" y="135.8">75 Mbps (translate to 1.8 V)</text>
<text x="111.1" y="134.7">The SN74LVC1T45 is designed so that the DIR input</text>
<text x="20" y="140">•</text>
<text x="25" y="140">Latch-up performance exceeds 100 mA per JESD</text>
<text x="111.1" y="139">is powered by V</text>
<text x="111.1" y="143.2">for partial-power-down applications using I</text>
<text x="145" y="139">. This device is fully specified</text>
<text x="182" y="143.2">. The I</text>
<text x="25" y="144.2">78, Class II</text>
<text x="111.1" y="147.4">circuitry disables the outputs, preventing damaging</text>
<text x="111.1" y="155.9">powered down. The V</text>
<text x="111.1" y="151.7">current</text>
<text x="125" y="151.7">backflow</text>
<text x="141.6" y="151.7">through</text>
<text x="151.3" y="155.9">isolation feature is designed</text>
<text x="156.5" y="151.7">the</text>
<text x="164.3" y="151.7">device</text>
<text x="177.4" y="151.7">when</text>
<text x="188.7" y="151.7">it</text>
<text x="193.4" y="151.7">is</text>
<text x="20" y="156.9">•</text>
<text x="20" y="161.2">•</text>
<text x="111.1" y="160.1">so that if either V</text>
<text x="144.3" y="160.1">input is at GND, then both ports</text>
<text x="20" y="165.4">•</text>
<text x="111.1" y="164.4">are in the high-impedance state.</text>
<text x="20" y="169.6">•</text>
<text x="111.1" y="170.7">NanoFree</text>
<text x="131.9" y="170.7">package</text>
<text x="150.3" y="170.7">technology</text>
<text x="172.4" y="170.7">is</text>
<text x="180" y="170.7">a</text>
<text x="187.1" y="170.7">major</text>
<text x="20" y="179.2">Functional Block Diagram</text>
<text x="111.1" y="179.2">as the package.</text>
<text x="111.1" y="174.9">breakthrough in IC packaging concepts, using the die</text>
<text x="136.2" y="185.5">Package Information</text>
</g>
<g font-size="3.5" fill="#00f">
<text x="25" y="156.9">Personal electronic</text>
<text x="25" y="161.2">Industrial</text>
<text x="25" y="165.4">Enterprise</text>
<text x="25" y="169.6">Telecom</text>
</g>
<text font-size="3.2" fill="#00f" x="175.6" y="21.1">SN74LVC1T45</text>
<g font-size="2.8">
<text x="115.5" y="190">PART NUMBER</text>
<text x="141.2" y="190">PACKAGE</text>
<text x="168.4" y="190">BODY SIZE (NOM)</text>
<text x="141.2" y="194.9">DRL (SOT, 6)</text>
<text x="168.4" y="194.9">1.60 mm × 1.20 mm</text>
<text x="141.2" y="199.8">DBV (SOT-23, 6)</text>
<text x="168.4" y="199.8">2.90 mm × 1.60 mm</text>
<text x="111.9" y="204.7">SN74LVC1T45</text>
<text x="141.2" y="204.7">DCK (SC70, 6)</text>
<text x="141.2" y="209.6">DPK (USON, 6)</text>
<text x="168.4" y="204.7">2.00 mm × 1.25 mm</text>
<text x="168.4" y="209.6">1.60 mm × 1.60 mm</text>
<text x="141.2" y="214.6">YZP (DSBGA, 6)</text>
<text x="168.4" y="214.6">1.39 mm × 0.90 mm</text>
<text x="111.1" y="221.4">(1)</text>
<text x="118.6" y="221.4">For all available packages, see the orderable addendum at</text>
<text x="118.6" y="224.7">the end of the data sheet.</text>
<text x="27.9" y="265.5">An IMPORTANT NOTICE at the end of this data sheet addresses availability, warranty, changes, use in safety-critical applications,</text>
<text x="27.9" y="268.9">intellectual property matters and other important disclaimers. PRODUCTION DATA.</text>
</g>
<g font-size="2.6">
<text x="147.1" y="63.5">CCA</text>
<text x="157.6" y="63.5">CCA</text>
<text x="95.1" y="70.9">™</text>
<text x="126.8" y="71.9">CCB</text>
<text x="137.1" y="71.9">CCB</text>
<text x="27.4" y="93.6">CC</text>
<text x="75.9" y="93.6">CC</text>
<text x="75" y="102.1">CCA</text>
<text x="90.8" y="106.3">CC</text>
<text x="26" y="114.8">off</text>
<text x="161.3" y="129.1">CC</text>
<text x="174" y="129.1">CCZ</text>
<text x="139.4" y="139.7">CCA</text>
<text x="179.1" y="143.9">off</text>
<text x="193" y="143.9">off</text>
<text x="139.1" y="160.8">CC</text>
<text x="146.3" y="156.6">CC</text>
</g>
<text font-size="2.5" x="126.4" y="24.3">SCES515M – DECEMBER 2003 – REVISED NOVEMBER 2022</text>
<g font-size="2.4" fill="#2b292a">
<text x="19.9" y="196.8">DIR</text>
<text x="26.8" y="195.2">5</text>
<text x="21.4" y="208.3">A</text>
<text x="26.8" y="206.7">3</text>
<text x="100.4" y="218.4">4</text>
<text x="104.8" y="220.2">B</text>
<text x="45.5" y="231.4">V</text>
<text x="82.4" y="231.4">V</text>
</g>
<text font-size="2.1" fill="#00f" x="155.1" y="189">(1)</text>
<g font-size="1.9" fill="#2b292a">
<text x="47.1" y="231.9">CCA</text>
<text x="84" y="231.9">CCB</text>
</g>
</svg>
